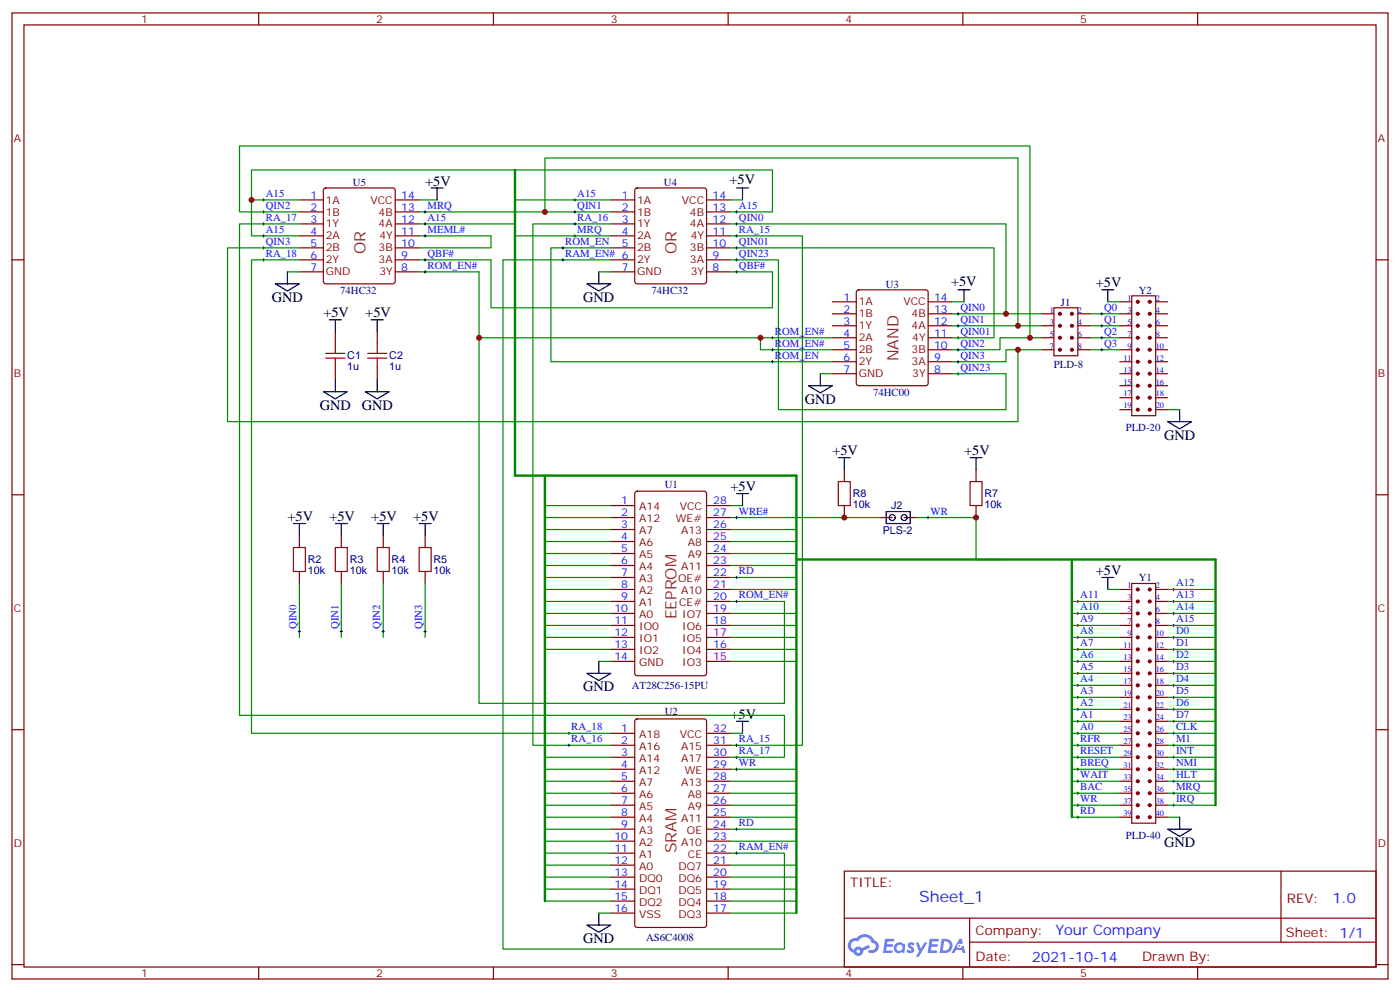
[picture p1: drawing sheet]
<svg xmlns="http://www.w3.org/2000/svg" width="412mm" height="292mm" viewBox="0 0 412 292" stroke-linecap="round" stroke-linejoin="round" font-family="sans-serif">
<g fill="none" stroke="#870000" stroke-width=".35">
<path d="M3.5 3.8h405.4v284.3h-405.4zM7.1 7.3h398.2v277.3h-398.2zM76.2 3.8v3.5M145.3 3.8v3.5M214.5 3.8v3.5M283.6 3.8v3.5M352.8 3.8v3.5M3.5 76.5h3.6M405.3 76.5h3.6M3.5 145.6h3.6M405.3 145.6h3.6M3.5 214.8h3.6"/>
<path d="M405.3 214.8h3.6M248.7 256.4h156.6v28.2h-156.6zM377.3 256.4v20.9M248.7 270.2h156.5M285.6 277.3h119.6M285.6 270.2v14.2M3.5 283.9h3.6M76.2 284.6v3.5M145.3 284.6v3.5M214.5 284.6v3.5M283.6 284.6v3.5M352.8 284.6v3.5"/>
<path d="M405.3 283.9h3.6"/>
</g>
<g fill="#5487ff">
<path d="M267.7 277.6a1.22 1.22 0 0 1 1.7 .2l-.4 .6a.47 .47 0 0 0-.3-.4 .47 .47 0 0 0-.5 .2l.1 .2a1.14 1.14 0 0 1 .8 1.8 1.14 1.14 0 0 1-1.9 0l-.2-.2 .5-.6 .7 .5a.29 .29 0 0 0 .3-.3 .29 .29 0 0 0-.2-.3 1.04 1.04 0 0 1-.6-1.7z"/>
<path d="M260.7 276.3h2.4l.3 .2-.2 .5-1.8 .1-.1 .8h1.5l.3 .4-.3 .4h-1.6l-.2 1.1h1.7l.2 .3-.2 .3-2.6 .1z"/>
<path d="M273.8 276.3h2.4l.3 .2-.1 .5-1.8 .1-.2 .8h1.6l.3 .4-.4 .4h-1.6l-.1 1.1h1.7l.2 .3-.2 .3-2.6 .1z"/>
<path d="M282.6 276.3h.7l.3 1.3-.6 .3a.69 .69 0 0 0-1 .3 .69 .69 0 0 0 .4 .9 .69 .69 0 0 0 .9-.6l.5-.2 .6 2.2h-.8l-.2-.9h-1.8l-.5 .9h-.8z"/>
<path d="M269.8 277.4h.8l.6 1.8 1.1-1.8h.9l-2.6 4.2h-.8l.9-1.5z"/>
<path d="M277.4 276.3l-.6 4.2h1.3a2.11 2.11 0 0 0 2.5-2.1 2.11 2.11 0 0 0-2.5-2.1zM278.1 277.1a1.39 1.39 0 0 1 1.7 1.4 1.39 1.39 0 0 1-1.8 1.3h-.3z"/>
<path d="M263.7 277.9a1.54 1.54 0 0 0-.1 2.2 1.54 1.54 0 0 0 2.2 .1l.6 .3 .3-2.3-.2-.3h-.4a1.49 1.49 0 0 0-2.4 0zM264 278.9a.94 .94 0 0 1 1.8 0 .94 .94 0 0 1-1.8 0z"/>
<path d="M250.4 276.7a2.18 2.18 0 0 0 1.1 3.7 1.44 1.44 0 0 0 1.6 .9 1.44 1.44 0 0 0 1.2-1.4l2-1.1-.5-.7-1.9 1a1.47 1.47 0 0 0-2.4 .4 1.39 1.39 0 0 1-.7-1.9 1.39 1.39 0 0 1 2-.5 2.12 2.12 0 0 1 2.2-1.3 2.12 2.12 0 0 1 1.9 1.7 1.14 1.14 0 0 1 1.1 1.4 1.14 1.14 0 0 1-1.7 .7 .43 .43 0 0 0-.5 .4 .43 .43 0 0 0 .4 .5 1.98 1.98 0 0 0 2.5-1.2 1.98 1.98 0 0 0-1.2-2.6 3.1 3.1 0 0 0-5.3-.6l-.9 .1zM252.3 280a.55 .55 0 0 1 1.1 0 .55 .55 0 0 1-1.1 0z"/>
<circle cx="282.6" cy="278.4" r=".26"/>
</g>
<g fill="none" stroke="#870000" stroke-width=".35">
<path d="M88.2 58.8h7M95.5 55.5l.5-.2h19.7l.5 .2 .2 .5v26.8l-.2 .5-.5 .2h-19.7l-.5-.2-.3-.5v-26.8zM116.4 58.8h7.1M179.9 58.8h7.1M187.2 55.5l.5-.2h19.7l.5 .2 .2 .5v26.8l-.2 .5-.5 .2h-19.7l-.5-.2-.2-.5v-26.8zM208.1 58.8h7.1M88.2 69.4h7M88.2 73h7M88.2 76.5h7M88.2 65.9h7M88.2 62.4h7M116.4 69.4h7.1"/>
<path d="M116.4 73h7.1M116.4 76.5h7.1M116.4 65.9h7.1M116.4 62.4h7.1M179.9 69.4h7.1M179.9 73h7.1M179.9 76.5h7.1M179.9 65.9h7.1M179.9 62.4h7.1M208.1 69.4h7.1M208.1 73h7.1M208.1 76.5h7.1"/>
<path d="M208.1 65.9h7.1M208.1 62.4h7.1M88.2 80h7M98.8 97.6v3.6M111.1 97.6v3.6M116.4 80h7.1M179.9 80h7.1M208.1 80h7.1M245.2 92.4h7M245.2 95.9h7M245.2 99.4h7M245.2 88.8h7"/>
<path d="M252.5 85.5l.4-.2h19.8l.5 .2 .2 .5v26.8l-.2 .5-.5 .2h-19.8l-.5-.2-.2-.5v-26.8zM273.4 92.4h7.1M273.4 95.9h7.1M273.4 99.4h7.1M273.4 88.8h7.1M306.9 92.4h3.5M306.9 95.9h3.5M306.9 99.4h3.5M310.4 90.6h7.1v14.1h-7.1zM317.5 92.4h3.5M317.5 95.9h3.5M317.5 99.4h3.5"/>
<path d="M329.8 92.4h3.6M329.8 95.9h3.6M329.8 99.4h3.6M329.8 88.8h3.6M333.4 87.1h7v35.2h-7zM340.4 92.4h3.6M340.4 95.9h3.6M340.4 99.4h3.6M340.4 88.8h3.6M98.8 108.2v3.6M111.1 108.2v3.6M245.2 102.9h7"/>
<path d="M245.2 106.5h7M245.2 110h7M273.4 102.9h7.1M273.4 106.5h7.1M273.4 110h7.1M306.9 102.9h3.5M317.5 102.9h3.5M329.8 102.9h3.6M329.8 106.5h3.6M329.8 110h3.6M329.8 113.5h3.6M329.8 117.1h3.6"/>
<path d="M340.4 102.9h3.6M340.4 106.5h3.6M340.4 110h3.6M340.4 113.5h3.6M340.4 117.1h3.6M248.7 138.2v3.5M287.5 138.2v3.5M329.8 120.6h3.6M340.4 120.6h3.6M88.2 157.6v3.5M100.5 157.6v3.5M112.9 157.6v3.5"/>
<path d="M125.2 157.6v3.5M179.9 152.3h7.1M179.9 155.9h7.1M179.9 159.4h7.1M179.9 148.8h7.1M187.2 144.8l.5-.2h19.7l.7 .4v53.2l-.4 .6-20 .1-.7-.5v-53.1zM208.1 152.3h7.1M208.1 155.9h7.1M208.1 159.4h7.1M208.1 148.8h7.1M248.7 148.8v3.5M259.3 152.3h3.5"/>
<path d="M266.3 152.3h3.6M287.5 148.8v3.5M88.2 168.2v3.5M100.5 168.2v3.5M112.9 168.2v3.5M125.2 168.2v3.5M179.9 177h7.1M179.9 173.5h7.1M179.9 162.9h7.1M179.9 166.4h7.1M179.9 170h7.1M208.1 177h7.1"/>
<path d="M208.1 173.5h7.1M208.1 162.9h7.1M208.1 166.4h7.1M208.1 170h7.1M329.8 177h3.6M329.8 173.5h3.6M333.4 171.7h7v70.6h-7zM340.4 177h3.6M340.4 173.5h3.6M179.9 194.7h7.1M179.9 191.1h7.1M179.9 187.6h7.1"/>
<path d="M179.9 184.1h7.1M179.9 180.6h7.1M208.1 194.7h7.1M208.1 191.1h7.1M208.1 187.6h7.1M208.1 184.1h7.1M208.1 180.6h7.1M329.8 198.2h3.6M329.8 194.7h3.6M329.8 191.1h3.6M329.8 187.6h3.6M329.8 184.1h3.6"/>
<path d="M329.8 180.6h3.6M340.4 198.2h3.6M340.4 194.7h3.6M340.4 191.1h3.6M340.4 187.6h3.6M340.4 184.1h3.6M340.4 180.6h3.6M179.9 219.4h7.1M179.9 215.8h7.1M187.2 211.8l.5-.2h19.7l.7 .4v60.3l-.4 .6-20 .1-.7-.5v-60.2zM208.1 219.4h7.1M208.1 215.8h7.1"/>
<path d="M329.8 219.4h3.6M329.8 215.8h3.6M329.8 212.3h3.6M329.8 208.8h3.6M329.8 205.2h3.6M329.8 201.7h3.6M340.4 219.4h3.6M340.4 215.8h3.6M340.4 212.3h3.6M340.4 208.8h3.6M340.4 205.2h3.6M340.4 201.7h3.6"/>
<path d="M179.9 237h7.1M179.9 233.5h7.1M179.9 229.9h7.1M179.9 226.4h7.1M179.9 222.9h7.1M208.1 237h7.1M208.1 233.5h7.1M208.1 229.9h7.1M208.1 226.4h7.1M208.1 222.9h7.1M329.8 237h3.6M329.8 233.5h3.6"/>
<path d="M329.8 229.9h3.6M329.8 226.4h3.6M329.8 222.9h3.6M340.4 237h3.6M340.4 233.5h3.6M340.4 229.9h3.6M340.4 226.4h3.6M340.4 222.9h3.6M179.9 240.5h7.1M179.9 244.1h7.1M179.9 247.6h7.1M179.9 251.1h7.1"/>
<path d="M179.9 254.6h7.1M179.9 258.2h7.1M208.1 240.5h7.1M208.1 244.1h7.1M208.1 247.6h7.1M208.1 251.1h7.1M208.1 254.6h7.1M208.1 258.2h7.1M329.8 240.5h3.6M340.4 240.5h3.6M179.9 261.7h7.1M179.9 265.2h7.1"/>
<path d="M179.9 268.7h7.1M208.1 261.7h7.1M208.1 265.2h7.1M208.1 268.7h7.1"/>
</g>
<g fill="#870000" stroke="#870000" stroke-width=".35">
<circle cx="338.7" cy="237" r=".42"/>
<circle cx="338.7" cy="233.5" r=".42"/>
<circle cx="338.7" cy="240.5" r=".42"/>
<circle cx="335.1" cy="240.5" r=".42"/>
<circle cx="335.1" cy="237" r=".42"/>
<circle cx="335.1" cy="233.5" r=".42"/>
<circle cx="335.1" cy="229.9" r=".42"/>
<circle cx="338.7" cy="229.9" r=".42"/>
<circle cx="335.1" cy="226.4" r=".42"/>
<circle cx="338.7" cy="226.4" r=".42"/>
<circle cx="335.1" cy="222.9" r=".42"/>
<circle cx="338.7" cy="222.9" r=".42"/>
<circle cx="335.1" cy="219.4" r=".42"/>
<circle cx="338.7" cy="219.4" r=".42"/>
<circle cx="335.1" cy="215.8" r=".42"/>
<circle cx="338.7" cy="215.8" r=".42"/>
<circle cx="335.1" cy="212.3" r=".42"/>
<circle cx="338.7" cy="212.3" r=".42"/>
<circle cx="335.1" cy="208.8" r=".42"/>
<circle cx="338.7" cy="208.8" r=".42"/>
<circle cx="335.1" cy="205.2" r=".42"/>
<circle cx="338.7" cy="205.2" r=".42"/>
<circle cx="335.1" cy="201.7" r=".42"/>
<circle cx="338.7" cy="201.7" r=".42"/>
<circle cx="335.1" cy="198.2" r=".42"/>
<circle cx="338.7" cy="198.2" r=".42"/>
<circle cx="335.1" cy="194.7" r=".42"/>
<circle cx="338.7" cy="194.7" r=".42"/>
<circle cx="335.1" cy="191.1" r=".42"/>
<circle cx="338.7" cy="191.1" r=".42"/>
<circle cx="335.1" cy="187.6" r=".42"/>
<circle cx="338.7" cy="187.6" r=".42"/>
<circle cx="335.1" cy="184.1" r=".42"/>
<circle cx="338.7" cy="184.1" r=".42"/>
<circle cx="335.1" cy="180.6" r=".42"/>
<circle cx="338.7" cy="180.6" r=".42"/>
<circle cx="335.1" cy="177" r=".42"/>
<circle cx="338.7" cy="177" r=".42"/>
<circle cx="335.1" cy="173.5" r=".42"/>
<circle cx="338.7" cy="173.5" r=".42"/>
<circle cx="338.7" cy="88.8" r=".42"/>
<circle cx="335.1" cy="88.8" r=".42"/>
<circle cx="338.7" cy="92.4" r=".42"/>
<circle cx="335.1" cy="92.4" r=".42"/>
<circle cx="338.7" cy="95.9" r=".42"/>
<circle cx="335.1" cy="95.9" r=".42"/>
<circle cx="338.7" cy="99.4" r=".42"/>
<circle cx="335.1" cy="99.4" r=".42"/>
<circle cx="338.7" cy="102.9" r=".42"/>
<circle cx="335.1" cy="102.9" r=".42"/>
<circle cx="338.7" cy="106.5" r=".42"/>
<circle cx="335.1" cy="106.5" r=".42"/>
<circle cx="338.7" cy="110" r=".42"/>
<circle cx="335.1" cy="110" r=".42"/>
<circle cx="338.7" cy="113.5" r=".42"/>
<circle cx="335.1" cy="113.5" r=".42"/>
<circle cx="338.7" cy="117.1" r=".42"/>
<circle cx="335.1" cy="117.1" r=".42"/>
<circle cx="338.7" cy="120.6" r=".42"/>
<circle cx="335.1" cy="120.6" r=".42"/>
<circle cx="315.7" cy="92.4" r=".42"/>
<circle cx="312.2" cy="92.4" r=".42"/>
<circle cx="315.7" cy="95.9" r=".42"/>
<circle cx="312.2" cy="95.9" r=".42"/>
<circle cx="315.7" cy="99.4" r=".42"/>
<circle cx="312.2" cy="99.4" r=".42"/>
<circle cx="315.7" cy="102.9" r=".42"/>
<circle cx="312.2" cy="102.9" r=".42"/>
</g>
<path d="M151.7 50v90h8.8M234.6 164.7h123.5v72.3M315.7 164.7v75.8M160.5 265.2v-125.2h74.1v128.7" fill="none" stroke="#008700" stroke-width=".71"/>
<g fill="none" stroke="#008700" stroke-width=".35">
<path d="M74.1 58.8h14.1M123.5 58.8h5.3M151.7 58.8h28.2M215.2 58.8h3.5M88.2 76.5h-14.1v139.3h105.8M88.2 65.9h-17.6v144.6h160.5v12.4h-15.9M88.2 62.4h-17.6v-19.4h232.8v56.4M88.2 73h-21.2v51.1h232.9v-21.2M123.5 69.4h21.1v3.6h-21.1M123.5 76.5h21.1v14.1h82.9v-10.6h-12.3M123.5 62.4h56.4M123.5 65.9h28.2"/>
<path d="M151.7 69.4h28.2M160.5 62.4v-15.9h139.4v49.4M179.9 76.5h-31.7v202.8h82.9v-28.2h-15.9M179.9 65.9h-22.9v153.5h22.9M179.9 73h-17.6v33.5h82.9M215.2 69.4h21.2v150h-21.2M215.2 62.4h12.3v-12.4h-153.4v19.4h14.1M215.2 73h77.6v26.4h-12.3M215.2 76.5h14.1v44.1h67v-10.6h-15.8M215.2 65.9h81.1v26.5M84.7 80h3.5M123.5 80h17.6v127h90v-30h-15.9"/>
<path d="M141.1 99.4h104.1M176.4 80h3.5M224 99.4v3.5h21.2M280.5 92.4h26.4M280.5 95.9h26.4M280.5 88.8h3.5M306.9 99.4h-12.3v3.5h-14.1M321 92.4h8.8M321 95.9h8.8M321 99.4h8.8M326.3 88.8h3.5M241.7 110h3.5"/>
<path d="M306.9 102.9h-10.6v3.6h-15.8M321 102.9h8.8M344 120.6h3.5M160.5 152.3h19.4M160.5 148.8h19.4M160.5 159.4h19.4M160.5 155.9h19.4M215.2 152.3h44.1M215.2 148.8h3.5M215.2 159.4h19.4M215.2 155.9h19.4M269.9 152.3h17.6v12.4h8.8"/>
<path d="M88.2 171.7v15.9M100.5 171.7v15.9M112.9 171.7v15.9M125.2 171.7v15.9M160.5 166.4h19.4M160.5 162.9h19.4M160.5 173.5h19.4M160.5 170h19.4M160.5 177h19.4M215.2 166.4h19.4M215.2 162.9h19.4M215.2 173.5h19.4"/>
<path d="M215.2 170h19.4M315.7 177h14.1M326.3 173.5h3.5M344 173.5h14.1M344 177h14.1M160.5 191.1h19.4M160.5 187.6h19.4M160.5 184.1h19.4M160.5 180.6h19.4M176.4 194.7h3.5M215.2 194.7h19.4M215.2 191.1h19.4"/>
<path d="M215.2 187.6h19.4M215.2 184.1h19.4M215.2 180.6h19.4M315.7 194.7h14.1M315.7 191.1h14.1M315.7 187.6h14.1M315.7 184.1h14.1M315.7 180.6h14.1M315.7 198.2h14.1M344 194.7h14.1M344 191.1h14.1M344 187.6h14.1"/>
<path d="M344 184.1h14.1M344 180.6h14.1M344 198.2h14.1M215.2 215.8h3.5M315.7 215.8h14.1M315.7 208.8h14.1M315.7 201.7h14.1M315.7 205.2h14.1M315.7 212.3h14.1M315.7 219.4h14.1M344 215.8h14.1M344 208.8h14.1"/>
<path d="M344 201.7h14.1M344 205.2h14.1M344 212.3h14.1M344 219.4h14.1M160.5 226.4h19.4M160.5 229.9h19.4M160.5 233.5h19.4M160.5 237h19.4M160.5 222.9h19.4M215.2 226.4h19.4M215.2 229.9h19.4M215.2 233.5h19.4"/>
<path d="M215.2 237h19.4M315.7 226.4h14.1M315.7 229.9h14.1M315.7 233.5h14.1M315.7 237h14.1M315.7 222.9h14.1M344 226.4h14.1M344 229.9h14.1M344 233.5h14.1M344 237h14.1M344 222.9h14.1M160.5 240.5h19.4"/>
<path d="M160.5 244.1h19.4M160.5 247.6h19.4M160.5 254.6h19.4M160.5 258.2h19.4M160.5 251.1h19.4M215.2 240.5h19.4M215.2 244.1h19.4M215.2 247.6h19.4M215.2 254.6h19.4M215.2 258.2h19.4M315.7 240.5h14.1M344 240.5h3.5"/>
<path d="M160.5 261.7h19.4M160.5 265.2h19.4M176.4 268.7h3.5M215.2 268.7h19.4M215.2 261.7h19.4M215.2 265.2h19.4"/>
</g>
<g fill="none" stroke="#000" stroke-width=".35">
<path d="M127 55.3h3.5M128.8 55.3v3.5M217 55.3h3.5M218.7 55.3v3.5M81.1 83.5h7.1l-3.5 2.2zM84.7 80v3.5M97 94.1h3.5M98.8 94.1v3.5M109.4 94.1h3.5M111.1 94.1v3.5M172.9 83.5h7l-3.5 2.2zM176.4 80v3.5"/>
<path d="M282.2 85.3h3.6M284 85.3v3.5M324.6 85.3h3.5M326.3 85.3v3.5M95.2 115.3h7.1l-3.5 2.1zM98.8 111.8v3.5M107.6 115.3h7.1l-3.6 2.1zM111.1 111.8v3.5M238.1 113.5h7.1l-3.5 2.1zM241.7 110v3.5M246.9 134.7h3.6M248.7 134.7v3.5"/>
<path d="M285.8 134.7h3.5M287.5 134.7v3.5M344 124.1h7l-3.5 2.1zM347.5 120.6v3.5M86.4 154.1h3.6M88.2 154.1v3.5M98.8 154.1h3.5M100.5 154.1v3.5M111.1 154.1h3.6M112.9 154.1v3.5M123.5 154.1h3.5M125.2 154.1v3.5"/>
<path d="M217 145.3h3.5M218.7 145.3v3.5M261.1 150.6h7v3.5h-7zM324.6 170h3.5M326.3 170v3.5M172.9 198.2h7l-3.5 2.1zM176.4 194.7v3.5M217 212.3h3.5M218.7 212.3v3.5M344 244.1h7l-3.5 2.1zM347.5 240.5v3.6M172.9 272.3h7l-3.5 2.1z"/>
<path d="M176.4 268.7v3.6"/>
<circle cx="262.8" cy="152.3" r=".88"/>
<circle cx="266.3" cy="152.3" r=".88"/>
</g>
<g fill="none" stroke="#a10000" stroke-width=".35">
<path d="M96 105.4h5.6M96 104h5.6M98.8 101.2v2.8M98.8 105.4v2.8M108.3 105.4h5.6M108.3 104h5.6M111.1 101.2v2.8M111.1 105.4v2.8M246.9 141.7h3.6v7.1h-3.6zM285.8 141.7h3.5v7.1h-3.5zM86.4 161.1h3.6v7.1h-3.6zM98.8 161.1h3.5v7.1h-3.5z"/>
<path d="M111.1 161.1h3.6v7.1h-3.6zM123.5 161.1h3.5v7.1h-3.5z"/>
</g>
<g fill="none" stroke="#000" stroke-width=".29">
<path d="M77.3 58.8h.7M77.6 58.5v.7M169 58.8h.7M169.3 58.5v.7M77.3 62.4h.7M77.3 65.9h.7M77.3 69.4h.7M77.3 76.5h.7M77.3 73h.7M77.6 62v.7M77.6 65.5v.8M77.6 69.1v.7"/>
<path d="M77.6 72.6v.7M77.6 76.1v.7M124.9 62.4h.7M124.9 65.9h.7M124.9 69.4h.7M124.9 76.5h.7M125.2 62v.7M125.2 65.5v.8M125.2 69.1v.7M125.2 76.1v.7M125.2 79.7v.7M165.5 76.5h.7"/>
<path d="M165.5 73h.7M165.8 72.6v.7M165.8 76.1v.7M169 62.4h.7M169 65.9h.7M169 69.4h.7M169.3 62v.7M169.3 65.5v.8M169.3 69.1v.7M216.6 62.4h.7M216.6 65.9h.7M216.6 69.4h.7"/>
<path d="M216.6 76.5h.7M216.6 73h.7M217 62v.7M217 65.5v.8M217 69.1v.7M217 72.6v.7M217 76.1v.7M217 79.7v.7M124.9 80h.7M216.6 80h.7M227.2 99.4h.7M227.5 99.1v.7"/>
<path d="M281.9 92.4h.7M281.9 95.9h.7M281.9 99.4h.7M282.2 92v.7M282.2 95.5v.7M282.2 99.1v.7M324.2 92.4h.7M324.2 95.9h.7M324.2 99.4h.7M324.6 92v.7M324.6 95.5v.7M324.6 99.1v.7"/>
<path d="M227.2 102.9h.7M227.2 106.5h.7M227.5 102.6v.7M227.5 106.1v.7M281.9 102.9h.7M281.9 106.5h.7M281.9 110h.7M282.2 102.6v.7M282.2 106.1v.7M282.2 109.6v.7M324.2 102.9h.7M324.6 102.6v.7"/>
<path d="M216.6 152.3h.7M217 152v.7M273 152.3h.8M273.4 152v.7M216.6 177h.7M216.6 170h.7M217 169.6v.7M217 176.7v.7M317.1 177h.8M317.5 176.7v.7M345.4 177h.7M345.4 173.5h.7"/>
<path d="M345.7 173.1v.7M345.7 176.7v.7M87.8 185.8h.7M88.2 185.5v.7M100.2 185.8h.7M100.5 185.5v.7M112.5 185.8h.7M112.9 185.5v.7M124.9 185.8h.7M125.2 185.5v.7M317.1 180.6h.8M317.1 184.1h.8"/>
<path d="M317.1 187.6h.8M317.1 191.1h.8M317.1 194.7h.8M317.1 198.2h.8M317.5 180.2v.7M317.5 183.7v.7M317.5 187.3v.7M317.5 190.8v.7M317.5 194.3v.7M317.5 197.8v.7M345.4 180.6h.7M345.4 184.1h.7"/>
<path d="M345.4 187.6h.7M345.4 191.1h.7M345.4 194.7h.7M345.4 198.2h.7M345.7 180.2v.7M345.7 183.7v.7M345.7 187.3v.7M345.7 190.8v.7M345.7 194.3v.7M345.7 197.8v.7M167.2 219.4h.7M167.2 215.8h.7"/>
<path d="M167.6 215.5v.7M167.6 219v.7M216.6 219.4h.7M217 219v.7M317.1 219.4h.8M317.1 201.7h.8M317.1 205.2h.8M317.1 208.8h.8M317.1 212.3h.8M317.1 215.8h.8M317.5 201.4v.7M317.5 204.9v.7"/>
<path d="M317.5 208.4v.7M317.5 211.9v.8M317.5 215.5v.7M317.5 219v.7M345.4 219.4h.7M345.4 201.7h.7M345.4 205.2h.7M345.4 208.8h.7M345.4 212.3h.7M345.4 215.8h.7M345.7 201.4v.7M345.7 204.9v.7"/>
<path d="M345.7 208.4v.7M345.7 211.9v.8M345.7 215.5v.7M345.7 219v.7M216.6 226.4h.7M216.6 222.9h.7M217 222.5v.7M217 226.1v.7M317.1 226.4h.8M317.1 222.9h.8M317.1 229.9h.8M317.1 233.5h.8"/>
<path d="M317.1 237h.8M317.5 222.5v.7M317.5 226.1v.7M317.5 229.6v.7M317.5 233.1v.7M317.5 236.6v.7M345.4 226.4h.7M345.4 222.9h.7M345.4 229.9h.7M345.4 233.5h.7M345.4 237h.7M345.7 222.5v.7"/>
<path d="M345.7 226.1v.7M345.7 229.6v.7M345.7 233.1v.7M345.7 236.6v.7M216.6 251.1h.7M216.6 244.1h.7M217 243.7v.7M217 250.8v.7M317.1 240.5h.8M317.5 240.2v.7"/>
</g>
<g fill="#c00">
<circle cx="296.3" cy="92.4" r=".88"/>
<circle cx="248.7" cy="152.3" r=".88"/>
<circle cx="287.5" cy="152.3" r=".88"/>
<circle cx="299.9" cy="95.9" r=".88"/>
<circle cx="160.5" cy="62.4" r=".88"/>
<circle cx="74.1" cy="58.8" r=".88"/>
<circle cx="303.4" cy="99.4" r=".88"/>
<circle cx="299.9" cy="102.9" r=".88"/>
<circle cx="141.1" cy="99.4" r=".88"/>
<circle cx="224" cy="99.4" r=".88"/>
</g>
<g font-size="4.6" fill="#8d2323">
<text x="107.7" y="74.7" transform="rotate(-90 107.7 74.7)">OR</text>
<text x="199.3" y="74.7" transform="rotate(-90 199.3 74.7)">OR</text>
<text x="264.7" y="106.3" transform="rotate(-90 264.7 106.3)">NAND</text>
<text x="199.3" y="182.3" transform="rotate(-90 199.3 182.3)">EEPROM</text>
<text x="199.3" y="251.1" transform="rotate(-90 199.3 251.1)">SRAM</text>
</g>
<text font-size="4.6" fill="#00f" x="270.8" y="265.4">Sheet_1</text>
<g font-size="4.2">
<text x="125.2" y="54.6">+5V</text>
<text x="214.9" y="54.3">+5V</text>
<text x="80.1" y="88.8">GND</text>
<text x="171.8" y="88.8">GND</text>
<text x="280.1" y="84.2">+5V</text>
<text x="322.8" y="84.6">+5V</text>
<text x="95.2" y="93.4">+5V</text>
<text x="107.6" y="93.4">+5V</text>
<text x="237.1" y="118.8">GND</text>
<text x="94.2" y="120.6">GND</text>
<text x="106.5" y="120.6">GND</text>
<text x="342.9" y="129.4">GND</text>
<text x="245.2" y="134">+5V</text>
<text x="284" y="134">+5V</text>
<text x="215.2" y="144.6">+5V</text>
<text x="84.7" y="153.4">+5V</text>
<text x="97" y="153.4">+5V</text>
<text x="109.4" y="153.4">+5V</text>
<text x="121.7" y="153.4">+5V</text>
<text x="322.8" y="169.3">+5V</text>
<text x="171.8" y="203.5">GND</text>
<text x="215.2" y="211.6">+5V</text>
<text x="342.9" y="249.3">GND</text>
<text x="171.8" y="277.6">GND</text>
</g>
<g font-size="4.2" fill="#00f">
<text x="392.5" y="265.7">1.0</text>
<text x="310.9" y="275.2">Your Company</text>
<text x="304" y="283">2021-10-14</text>
</g>
<g font-size="3.9" fill="#800">
<text x="250.5" y="261">TITLE:</text>
<text x="379.1" y="265.7">REV:</text>
<text x="287.4" y="275.2">Company:</text>
<text x="378.7" y="275.8">Sheet: 1/1</text>
<text x="287.4" y="282.9">Date:</text>
<text x="336.4" y="282.9">Drawn By:</text>
</g>
<g font-size="3.2" fill="#800">
<text x="41.6" y="6.8">1</text>
<text x="110.8" y="6.8">2</text>
<text x="179.9" y="6.8">3</text>
<text x="249.1" y="6.8">4</text>
<text x="318.2" y="6.8">5</text>
<text x="4.1" y="41.9">A</text>
<text x="405.9" y="41.9">A</text>
<text x="96" y="59.9">1A</text>
<text x="109.1" y="59.9">VCC</text>
<text x="187.7" y="59.9">1A</text>
<text x="200.8" y="59.9">VCC</text>
<text x="96" y="63.4">1B</text>
<text x="111.5" y="63.4">4B</text>
<text x="187.7" y="63.4">1B</text>
<text x="203.2" y="63.4">4B</text>
<text x="96" y="70.5">2A</text>
<text x="96" y="67">1Y</text>
<text x="111.5" y="67">4A</text>
<text x="111.7" y="70.5">4Y</text>
<text x="187.7" y="70.5">2A</text>
<text x="187.7" y="67">1Y</text>
<text x="203.2" y="67">4A</text>
<text x="203.5" y="70.5">4Y</text>
<text x="96" y="74">2B</text>
<text x="96" y="77.5">2Y</text>
<text x="111.5" y="74">3B</text>
<text x="111.5" y="77.5">3A</text>
<text x="187.7" y="74">2B</text>
<text x="187.7" y="77.5">2Y</text>
<text x="203.2" y="74">3B</text>
<text x="203.2" y="77.5">3A</text>
<text x="96" y="81.1">GND</text>
<text x="111.7" y="81.1">3Y</text>
<text x="187.7" y="81.1">GND</text>
<text x="203.5" y="81.1">3Y</text>
<text x="252.9" y="89.9">1A</text>
<text x="266.1" y="89.9">VCC</text>
<text x="252.9" y="93.4">1B</text>
<text x="268.5" y="93.4">4B</text>
<text x="252.9" y="96.9">1Y</text>
<text x="252.9" y="100.5">2A</text>
<text x="268.5" y="96.9">4A</text>
<text x="268.7" y="100.5">4Y</text>
<text x="252.9" y="104">2B</text>
<text x="252.9" y="107.5">2Y</text>
<text x="268.5" y="104">3B</text>
<text x="268.5" y="107.5">3A</text>
<text x="4.1" y="111.1">B</text>
<text x="252.9" y="111.1">GND</text>
<text x="268.7" y="111.1">3Y</text>
<text x="405.9" y="111.1">B</text>
<text x="188.3" y="153.7">A12</text>
<text x="188.3" y="150.2">A14</text>
<text x="199.1" y="153.7">WE#</text>
<text x="200.2" y="150.2">VCC</text>
<text x="188.3" y="157.3">A7</text>
<text x="188.3" y="160.8">A6</text>
<text x="200.6" y="157.3">A13</text>
<text x="202.6" y="160.8">A8</text>
<text x="188.3" y="164.3">A5</text>
<text x="188.3" y="167.9">A4</text>
<text x="200.6" y="167.9">A11</text>
<text x="202.6" y="164.3">A9</text>
<text x="188.3" y="171.4">A3</text>
<text x="199.7" y="171.4">OE#</text>
<text x="188.3" y="174.9">A2</text>
<text x="188.3" y="178.4">A1</text>
<text x="200" y="178.4">CE#</text>
<text x="200.6" y="174.9">A10</text>
<text x="4.1" y="180.2">C</text>
<text x="188.3" y="182">A0</text>
<text x="188.3" y="185.5">IO0</text>
<text x="201" y="185.5">IO6</text>
<text x="201" y="182">IO7</text>
<text x="405.9" y="180.2">C</text>
<text x="188.3" y="189">IO1</text>
<text x="201" y="189">IO5</text>
<text x="188.3" y="192.5">IO2</text>
<text x="188.3" y="196.1">GND</text>
<text x="201" y="196.1">IO3</text>
<text x="201" y="192.5">IO4</text>
<text x="188.3" y="220.8">A16</text>
<text x="188.3" y="217.2">A18</text>
<text x="200.2" y="217.2">VCC</text>
<text x="200.6" y="220.8">A15</text>
<text x="188.3" y="224.3">A14</text>
<text x="188.3" y="227.8">A12</text>
<text x="200.6" y="224.3">A17</text>
<text x="201.7" y="227.8">WE</text>
<text x="188.3" y="231.4">A7</text>
<text x="200.6" y="231.4">A13</text>
<text x="188.3" y="234.9">A6</text>
<text x="188.3" y="238.4">A5</text>
<text x="202.6" y="238.4">A9</text>
<text x="202.6" y="234.9">A8</text>
<text x="188.3" y="241.9">A4</text>
<text x="188.3" y="245.5">A3</text>
<text x="200.6" y="241.9">A11</text>
<text x="202.3" y="245.5">OE</text>
<text x="4.1" y="249.3">D</text>
<text x="188.3" y="249">A2</text>
<text x="200.6" y="249">A10</text>
<text x="405.9" y="249.3">D</text>
<text x="188.3" y="252.5">A1</text>
<text x="188.3" y="256">A0</text>
<text x="199.9" y="256">DQ7</text>
<text x="202.6" y="252.5">CE</text>
<text x="188.3" y="259.6">DQ0</text>
<text x="188.3" y="263.1">DQ1</text>
<text x="199.9" y="263.1">DQ5</text>
<text x="199.9" y="259.6">DQ6</text>
<text x="188.3" y="266.6">DQ2</text>
<text x="199.9" y="266.6">DQ4</text>
<text x="188.3" y="270.2">VSS</text>
<text x="199.9" y="270.2">DQ3</text>
<text x="41.6" y="287.6">1</text>
<text x="110.8" y="287.6">2</text>
<text x="179.9" y="287.6">3</text>
<text x="249.1" y="287.6">4</text>
<text x="318.2" y="287.6">5</text>
</g>
<g font-size="3.2" fill="#00f">
<text x="78.3" y="58">A15</text>
<text x="91.5" y="58.5">1</text>
<text x="118.2" y="58.5">14</text>
<text x="170" y="58">A15</text>
<text x="183.2" y="58.5">1</text>
<text x="209.9" y="58.5">14</text>
<text x="78.3" y="61.5">QIN2</text>
<text x="78.3" y="65">RA_17</text>
<text x="91.5" y="62">2</text>
<text x="91.5" y="65.5">3</text>
<text x="118.2" y="65.5">12</text>
<text x="118.2" y="62">13</text>
<text x="125.9" y="61.5">MRQ</text>
<text x="125.9" y="65">A15</text>
<text x="170" y="61.5">QIN1</text>
<text x="170" y="65">RA_16</text>
<text x="183.2" y="62">2</text>
<text x="183.2" y="65.5">3</text>
<text x="209.9" y="65.5">12</text>
<text x="209.9" y="62">13</text>
<text x="217.7" y="61.5">A15</text>
<text x="217.7" y="65">QIN0</text>
<text x="78.3" y="68.5">A15</text>
<text x="91.5" y="69.1">4</text>
<text x="118.2" y="69.1">11</text>
<text x="125.9" y="68.5">MEML#</text>
<text x="170" y="68.5">MRQ</text>
<text x="183.2" y="69.1">4</text>
<text x="209.9" y="69.1">11</text>
<text x="217.7" y="68.5">RA_15</text>
<text x="78.3" y="75.6">RA_18</text>
<text x="78.3" y="72.1">QIN3</text>
<text x="91.5" y="72.6">5</text>
<text x="91.5" y="76.1">6</text>
<text x="118.2" y="76.1">9</text>
<text x="118.2" y="72.6">10</text>
<text x="125.9" y="75.6">QBF#</text>
<text x="166.5" y="75.6">RAM_EN# 6</text>
<text x="166.5" y="72.1">ROM_EN</text>
<text x="183.2" y="72.6">5</text>
<text x="209.9" y="76.1">9</text>
<text x="209.9" y="72.6">10</text>
<text x="217.7" y="72.1">QIN01</text>
<text x="217.7" y="75.6">QIN23</text>
<text x="91.5" y="79.7">7</text>
<text x="118.2" y="79.7">8</text>
<text x="125.9" y="79.1">ROM_EN#</text>
<text x="183.2" y="79.7">7</text>
<text x="209.9" y="79.7">8</text>
<text x="217.7" y="79.1">QBF#</text>
<text x="248.5" y="88.5">1</text>
<text x="275.2" y="88.5">14</text>
<text x="248.5" y="92">2</text>
<text x="248.5" y="95.5">3</text>
<text x="275.2" y="95.5">12</text>
<text x="275.2" y="92">13</text>
<text x="282.9" y="91.5">QIN0</text>
<text x="282.9" y="95">QIN1</text>
<text x="325.3" y="91.5">Q0</text>
<text x="325.3" y="95">Q1</text>
<text x="228.2" y="98.5">ROM_EN#</text>
<text x="248.5" y="99.1">4</text>
<text x="275.2" y="99.1">11</text>
<text x="282.9" y="98.5">QIN01</text>
<text x="325.3" y="98.5">Q2</text>
<text x="228.2" y="102.1">ROM_EN#</text>
<text x="228.2" y="105.6">ROM_EN</text>
<text x="248.5" y="102.6">5</text>
<text x="248.5" y="106.1">6</text>
<text x="275.2" y="106.1">9</text>
<text x="275.2" y="102.6">10</text>
<text x="282.9" y="102.1">QIN2</text>
<text x="282.9" y="105.6">QIN3</text>
<text x="325.3" y="102.1">Q3</text>
<text x="248.5" y="109.6">7</text>
<text x="275.2" y="109.6">8</text>
<text x="282.9" y="109.1">QIN23</text>
<text x="183" y="148.4">1</text>
<text x="210.1" y="148.4">28</text>
<text x="183" y="152">2</text>
<text x="183" y="155.5">3</text>
<text x="210.1" y="155.5">26</text>
<text x="210.1" y="152">27</text>
<text x="217.7" y="151.4">WRE#</text>
<text x="274.1" y="151.4">WR</text>
<text x="183" y="159">4</text>
<text x="210.1" y="159">25</text>
<text x="183" y="162.6">5</text>
<text x="183" y="166.1">6</text>
<text x="210.1" y="166.1">23</text>
<text x="210.1" y="162.6">24</text>
<text x="183" y="169.6">7</text>
<text x="183" y="173.1">8</text>
<text x="210.1" y="173.1">21</text>
<text x="210.1" y="169.6">22</text>
<text x="217.7" y="169.1">RD</text>
<text x="346.4" y="172.6">A12</text>
<text x="183" y="176.7">9</text>
<text x="210.1" y="176.7">20</text>
<text x="217.7" y="176.1">ROM_EN#</text>
<text x="318.2" y="176.1">A11</text>
<text x="318.2" y="179.7">A10</text>
<text x="346.4" y="179.7">A14</text>
<text x="346.4" y="176.1">A13</text>
<text x="87.3" y="185.1" transform="rotate(-90 87.3 185.1)">QIN0</text>
<text x="99.7" y="185.1" transform="rotate(-90 99.7 185.1)">QIN1</text>
<text x="112" y="185.1" transform="rotate(-90 112 185.1)">QIN2</text>
<text x="124.4" y="185.1" transform="rotate(-90 124.4 185.1)">QIN3</text>
<text x="181" y="180.2">10</text>
<text x="181" y="183.7">11</text>
<text x="210.1" y="183.7">18</text>
<text x="210.1" y="180.2">19</text>
<text x="318.2" y="183.2">A9</text>
<text x="346.4" y="183.2">A15</text>
<text x="181" y="187.3">12</text>
<text x="181" y="190.8">13</text>
<text x="210.1" y="190.8">16</text>
<text x="210.1" y="187.3">17</text>
<text x="318.2" y="186.7">A8</text>
<text x="318.2" y="190.3">A7</text>
<text x="346.4" y="190.3">D1</text>
<text x="346.4" y="186.7">D0</text>
<text x="181" y="194.3">14</text>
<text x="210.1" y="194.3">15</text>
<text x="318.2" y="193.8">A6</text>
<text x="318.2" y="197.3">A5</text>
<text x="346.4" y="197.3">D3</text>
<text x="346.4" y="193.8">D2</text>
<text x="318.2" y="200.8">A4</text>
<text x="346.4" y="200.8">D4</text>
<text x="318.2" y="204.4">A3</text>
<text x="318.2" y="207.9">A2</text>
<text x="346.4" y="207.9">D6</text>
<text x="346.4" y="204.4">D5</text>
<text x="168.3" y="214.9">RA_18</text>
<text x="183" y="215.5">1</text>
<text x="210.1" y="215.5">32</text>
<text x="318.2" y="215">A0</text>
<text x="318.2" y="211.4">A1</text>
<text x="346.4" y="211.4">D7</text>
<text x="346.4" y="214.9">CLK</text>
<text x="168.3" y="218.5">RA_16</text>
<text x="183" y="219">2</text>
<text x="210.1" y="219">31</text>
<text x="217.7" y="218.5">RA_15</text>
<text x="318.2" y="218.5">RFR</text>
<text x="346.4" y="218.5">M1</text>
<text x="183" y="222.5">3</text>
<text x="183" y="226.1">4</text>
<text x="210.1" y="226.1">29</text>
<text x="210.1" y="222.5">30</text>
<text x="217.7" y="225.5">WR</text>
<text x="217.7" y="222">RA_17</text>
<text x="318.2" y="222">RESET</text>
<text x="318.2" y="225.5">BREQ</text>
<text x="346.4" y="222">INT</text>
<text x="346.4" y="225.5">NMI</text>
<text x="183" y="229.6">5</text>
<text x="183" y="233.1">6</text>
<text x="210.1" y="233.1">27</text>
<text x="210.1" y="229.6">28</text>
<text x="318.2" y="229.1">WAIT</text>
<text x="318.2" y="232.6">BAC</text>
<text x="346.4" y="229.1">HLT</text>
<text x="346.4" y="232.6">MRQ</text>
<text x="183" y="236.6">7</text>
<text x="210.1" y="236.6">26</text>
<text x="318.2" y="236.1">WR</text>
<text x="318.2" y="239.6">RD</text>
<text x="346.4" y="236.1">IRQ</text>
<text x="183" y="240.2">8</text>
<text x="183" y="243.7">9</text>
<text x="210.1" y="243.7">24</text>
<text x="210.1" y="240.2">25</text>
<text x="217.7" y="243.2">RD</text>
<text x="181" y="247.2">10</text>
<text x="181" y="250.8">11</text>
<text x="210.1" y="250.8">22</text>
<text x="210.1" y="247.2">23</text>
<text x="217.7" y="250.2">RAM_EN#</text>
<text x="181" y="254.3">12</text>
<text x="181" y="257.8">13</text>
<text x="210.1" y="257.8">20</text>
<text x="210.1" y="254.3">21</text>
<text x="181" y="261.3">14</text>
<text x="210.1" y="261.3">19</text>
<text x="181" y="264.9">15</text>
<text x="181" y="268.4">16</text>
<text x="210.1" y="268.4">17</text>
<text x="210.1" y="264.9">18</text>
</g>
<g font-size="3.2" fill="#000080">
<text x="103.9" y="54.7">U5</text>
<text x="195.6" y="54.7">U4</text>
<text x="100.2" y="86.4">74HC32</text>
<text x="191.9" y="86.4">74HC32</text>
<text x="260.9" y="84.7">U3</text>
<text x="312.5" y="89.9">J1</text>
<text x="335.4" y="86.4">Y2</text>
<text x="102.3" y="105.8">C1</text>
<text x="114.7" y="105.8">C2</text>
<text x="102.3" y="108.9">1u</text>
<text x="114.7" y="108.9">1u</text>
<text x="310.4" y="108.2">PLD-8</text>
<text x="257.2" y="116.4">74HC00</text>
<text x="331.6" y="127">PLD-20</text>
<text x="195.8" y="143.5">U1</text>
<text x="251.2" y="149.6">10k</text>
<text x="251.2" y="146.4">R8</text>
<text x="262.5" y="149.9">J2</text>
<text x="290" y="149.6">10k</text>
<text x="290" y="146.4">R7</text>
<text x="260" y="157">PLS-2</text>
<text x="90.7" y="165.8">R2</text>
<text x="103" y="165.8">R3</text>
<text x="115.4" y="165.8">R4</text>
<text x="127.7" y="165.8">R5</text>
<text x="90.7" y="169">10k</text>
<text x="103" y="169">10k</text>
<text x="115.4" y="169">10k</text>
<text x="127.7" y="169">10k</text>
<text x="335.4" y="171.1">Y1</text>
<text x="186.1" y="202.9">AT28C256-15PU</text>
<text x="195.8" y="210.5">U2</text>
<text x="331.7" y="246.9">PLD-40</text>
<text x="190.3" y="276.9">AS6C4008</text>
</g>
<g font-size="2.5" fill="#00f">
<text x="332.1" y="88.5">1</text>
<text x="340.4" y="88.5">2</text>
<text x="309.2" y="92">1</text>
<text x="309.2" y="95.5">3</text>
<text x="317.5" y="92">2</text>
<text x="317.5" y="95.5">4</text>
<text x="332.1" y="92">3</text>
<text x="332.1" y="95.5">5</text>
<text x="340.4" y="92">4</text>
<text x="340.4" y="95.5">6</text>
<text x="309.2" y="99.1">5</text>
<text x="317.5" y="99.1">6</text>
<text x="332.1" y="99.1">7</text>
<text x="340.4" y="99.1">8</text>
<text x="309.2" y="102.6">7</text>
<text x="317.5" y="102.6">8</text>
<text x="330.9" y="106.1">11</text>
<text x="332.1" y="102.6">9</text>
<text x="340.4" y="102.6">10</text>
<text x="340.4" y="106.1">12</text>
<text x="330.9" y="109.6">13</text>
<text x="330.9" y="113.2">15</text>
<text x="340.4" y="109.6">14</text>
<text x="340.4" y="113.2">16</text>
<text x="330.9" y="116.7">17</text>
<text x="340.4" y="116.7">18</text>
<text x="330.9" y="120.2">19</text>
<text x="340.4" y="120.2">20</text>
<text x="332.1" y="173.1">1</text>
<text x="340.4" y="173.1">2</text>
<text x="332.1" y="176.7">3</text>
<text x="340.4" y="176.7">4</text>
<text x="332.1" y="183.7">7</text>
<text x="332.1" y="180.2">5</text>
<text x="340.4" y="183.7">8</text>
<text x="340.4" y="180.2">6</text>
<text x="330.9" y="190.8">11</text>
<text x="332.1" y="187.3">9</text>
<text x="340.4" y="190.8">12</text>
<text x="340.4" y="187.3">10</text>
<text x="330.9" y="197.8">15</text>
<text x="330.9" y="194.3">13</text>
<text x="340.4" y="197.8">16</text>
<text x="340.4" y="194.3">14</text>
<text x="330.9" y="201.4">17</text>
<text x="340.4" y="201.4">18</text>
<text x="330.9" y="208.4">21</text>
<text x="330.9" y="204.9">19</text>
<text x="340.4" y="208.4">22</text>
<text x="340.4" y="204.9">20</text>
<text x="330.9" y="215.5">25</text>
<text x="330.9" y="211.9">23</text>
<text x="340.4" y="215.5">26</text>
<text x="340.4" y="211.9">24</text>
<text x="330.9" y="219">27</text>
<text x="340.4" y="219">28</text>
<text x="330.9" y="226.1">31</text>
<text x="330.9" y="222.5">29</text>
<text x="340.4" y="226.1">32</text>
<text x="340.4" y="222.5">30</text>
<text x="330.9" y="233.1">35</text>
<text x="330.9" y="229.6">33</text>
<text x="340.4" y="229.6">34</text>
<text x="340.4" y="233.1">36</text>
<text x="330.9" y="236.6">37</text>
<text x="340.4" y="236.6">38</text>
<text x="330.9" y="240.2">39</text>
<text x="340.4" y="240.2">40</text>
</g>
</svg>
